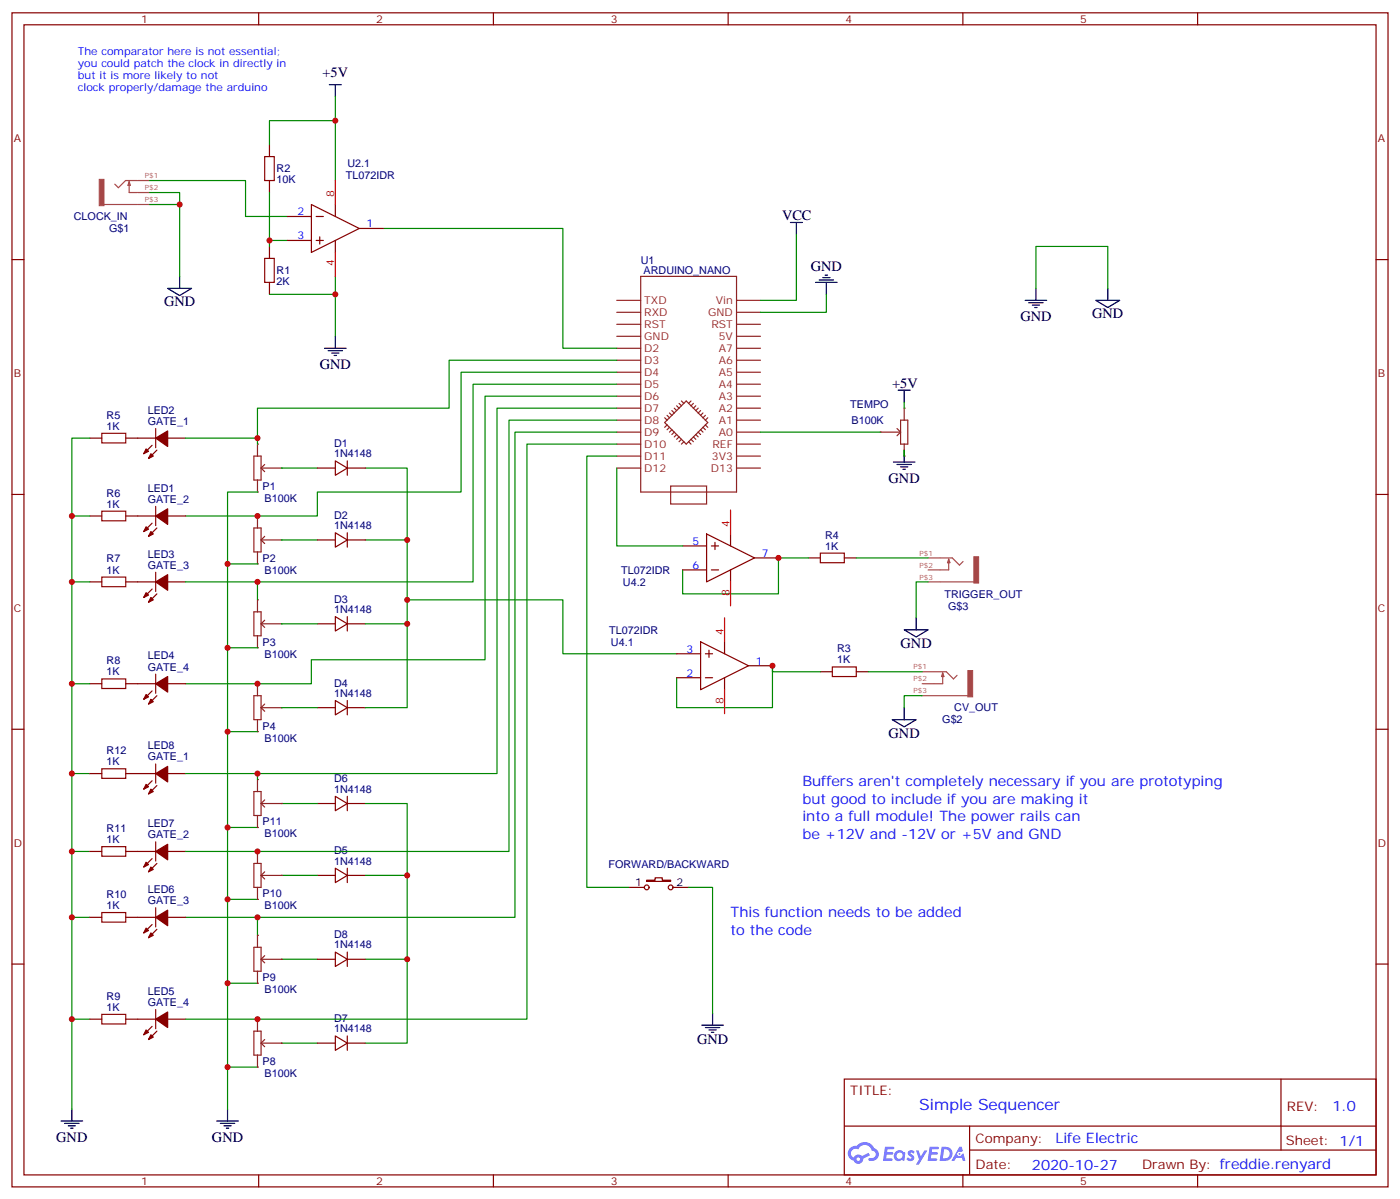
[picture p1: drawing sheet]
<svg xmlns="http://www.w3.org/2000/svg" width="412mm" height="353mm" viewBox="0 0 412 353" stroke-linecap="round" stroke-linejoin="round" font-family="sans-serif">
<g fill="none" stroke="#870000" stroke-width=".35">
<path d="M3.5 3.8h405.4v345.7h-405.4zM7.1 7.3h398.2v338.7h-398.2zM76.2 3.8v3.5M145.3 3.8v3.5M214.5 3.8v3.5M283.6 3.8v3.5M352.8 3.8v3.5M3.5 76.4h3.6M405.3 76.4h3.6M3.5 145.6h3.6M405.3 145.6h3.6M3.5 214.7h3.6"/>
<path d="M405.3 214.7h3.6M3.5 283.9h3.6M405.3 283.9h3.6M248.7 317.7h156.6v28.3h-156.6zM377.3 317.8v20.8M248.7 331.6h156.5M285.6 338.6h119.6M285.6 331.6v14.1M76.2 346v3.5M145.3 346v3.5M214.5 346v3.5M283.6 346v3.5"/>
<path d="M352.8 346v3.5"/>
</g>
<g fill="#5487ff">
<path d="M267.7 338.9a1.22 1.22 0 0 1 1.7 .3l-.4 .6a.47 .47 0 0 0-.3-.4 .47 .47 0 0 0-.5 .1l.1 .3a1.14 1.14 0 0 1 .8 1.7 1.14 1.14 0 0 1-1.9 0l-.2-.2 .5-.5 .7 .4a.29 .29 0 0 0 .3-.2 .29 .29 0 0 0-.2-.4 1.04 1.04 0 0 1-.6-1.7z"/>
<path d="M260.7 337.7h2.4l.3 .2-.2 .5h-1.8l-.1 .9h1.5l.3 .3-.3 .4h-1.6l-.2 1.1 1.7 .1 .2 .3-.2 .3h-2.6z"/>
<path d="M273.8 337.7h2.4l.3 .2-.1 .5h-1.8l-.2 .9h1.6l.3 .3-.4 .4h-1.6l-.1 1.1 1.7 .1 .2 .3-.2 .3h-2.6z"/>
<path d="M282.6 337.7h.7l.3 1.2-.6 .3a.69 .69 0 0 0-1 .3 .69 .69 0 0 0 .4 1 .69 .69 0 0 0 .9-.6l.5-.3 .6 2.2h-.8l-.2-.9h-1.8l-.5 .9h-.8z"/>
<path d="M269.8 338.8h.8l.6 1.8 1.1-1.8h.9l-2.6 4.2h-.8l.9-1.6z"/>
<path d="M277.4 337.7l-.6 4.1h1.3a2.11 2.11 0 0 0 2.5-2.1 2.11 2.11 0 0 0-2.5-2zM278.1 338.4a1.39 1.39 0 0 1 1.7 1.4 1.39 1.39 0 0 1-1.8 1.3h-.3z"/>
<path d="M263.7 339.3a1.54 1.54 0 0 0-.1 2.1 1.54 1.54 0 0 0 2.2 .2l.6 .2 .3-2.3-.2-.2-.4-.1a1.49 1.49 0 0 0-2.4 .1zM264 340.3a.94 .94 0 0 1 1.8 0 .94 .94 0 0 1-1.8 0z"/>
<path d="M250.4 338.1a2.18 2.18 0 0 0 1.1 3.7 1.44 1.44 0 0 0 1.6 .9 1.44 1.44 0 0 0 1.2-1.5l2-1-.5-.7-1.9 .9a1.47 1.47 0 0 0-2.4 .5 1.39 1.39 0 0 1-.7-2 1.39 1.39 0 0 1 2-.4 2.12 2.12 0 0 1 2.2-1.3 2.12 2.12 0 0 1 1.9 1.6 1.14 1.14 0 0 1 1.1 1.5 1.14 1.14 0 0 1-1.7 .7 .43 .43 0 0 0-.5 .3 .43 .43 0 0 0 .4 .5 1.98 1.98 0 0 0 2.5-1.2 1.98 1.98 0 0 0-1.2-2.5 3.1 3.1 0 0 0-5.3-.7l-.9 .1zM252.3 341.3a.55 .55 0 0 1 1.1 0 .55 .55 0 0 1-1.1 0z"/>
<circle cx="282.6" cy="339.8" r=".26"/>
</g>
<g fill="none" stroke="#8c2424" stroke-width=".35">
<path d="M181.7 99h7M181.7 95.5h7M181.7 92h7M181.7 88.4h7M188.7 81.4h28.3v63.5h-28.3zM217 99h7M217 95.5h7M217 92h7M217 88.4h7M181.7 116.7h7M181.7 113.1h7M181.7 109.6h7"/>
<path d="M181.7 106.1h7M181.7 102.6h7M199.3 119.5l.7 .7M200 118.8l.7 .7M200.7 118.1l.7 .7M203.6 118.1l-.8 .7M204.3 118.8l-.7 .7M205 119.5l-.7 .7M217 116.7h7M217 113.1h7M217 109.6h7M217 106.1h7"/>
<path d="M217 102.6h7M74.8 134.3h2.1v7.1h-2.1zM75.8 130.8v3.5M77.3 137.8h5.6M78 136.8l-1.1 1 1.1 1.1M181.7 134.3h7M181.7 130.8h7M181.7 127.2h7M181.7 123.7h7M181.7 120.2h7M181.7 137.8h7M195.8 124.4l6.3-6.3 6.4 6.3-6.4 6.4z"/>
<path d="M195.8 123l.7 .7M196.5 122.3l.7 .7M196.5 125.1l-.7 .7M197.2 125.8l-.7 .7M197.2 121.6l.7 .7M197.9 120.9l.7 .7M197.9 126.5l-.7 .7M198.6 120.2l.7 .7M198.6 127.2l-.7 .8M199.3 128l-.7 .7M200 128.7l-.7 .7M200.7 129.4l-.7 .7"/>
<path d="M201.4 130.1l-.7 .7M202.8 130.1l.8 .7M203.6 129.4l.7 .7M204.3 128.7l.7 .7M205 128l.7 .7M205.7 127.2l.7 .8M205.7 120.2l-.7 .7M206.4 126.5l.7 .7M206.4 120.9l-.7 .7M207.1 125.8l.7 .7M207.1 121.6l-.7 .7M207.8 125.1l.7 .7"/>
<path d="M207.8 122.3l-.7 .7M208.5 123l-.7 .7M217 134.3h7M217 130.8h7M217 127.2h7M217 123.7h7M217 120.2h7M217 137.8h7M75.8 141.4v3.5M197.6 143.1h10.5v5.3h-10.5z"/>
</g>
<path d="M38 53.5v3.2h2.5M38 53.5l.4 1.1h-.7zM40.5 53.2h-3.5l-2.1 2.1-1.1-1.1M40.6 56.7h3.5M40.6 53.2h3.5M30.6 60.2h9.9M40.6 60.2h3.5" fill="none" stroke="#a64a4a" stroke-width=".35"/>
<path d="M29.2 52.8h1.4v7.8h-1.4z" fill="#a64a4a" stroke="#a64a4a" stroke-width=".29"/>
<g fill="none" stroke="#008700" stroke-width=".35">
<path d="M98.8 35.5h-19.4v7.1M98.8 28.5v24.7M44.1 53.2h28.2v10.5h12.4M44.1 56.7h8.8v24.7M79.4 56.7v14.1M44.1 60.2h8.8M84.7 70.8h-5.3v1.8M112.9 67.3h52.9v35.3h15.9M234.6 69v19.4h-10.6M79.4 86.7h19.4M98.8 81.4v17.6M243.4 86.7v5.3h-19.4"/>
<path d="M227.5 196v12.4h-28.2v-8.8"/>
</g>
<path d="M97 24.9h3.5M98.8 24.9v3.6M232.8 65.5h3.6M234.6 65.5v3.5M49.4 84.9h7l-3.5 2.1zM52.9 81.4v3.5M240.2 83.1h6.4M241.3 82.4h4.2M242.4 81.7h2.1M243.1 81h.7M243.4 83.1v3.6" fill="none" stroke="#000" stroke-width=".35"/>
<path d="M78 46.1h2.8v7.1h-2.8zM78 76.1h2.8v7h-2.8z" fill="none" stroke="#a10000" stroke-width=".35"/>
<path d="M79.4 42.6v3.5M79.4 53.2v3.5M79.4 72.6v3.5M79.4 83.1v3.6" fill="none" stroke="#870000" stroke-width=".35"/>
<g fill="#8c2424">
<circle cx="75.8" cy="144.9" r=".18"/>
<circle cx="75.8" cy="130.8" r=".18"/>
<circle cx="82.9" cy="137.8" r=".18"/>
</g>
<path d="M74.8 155.5h2.1v7h-2.1zM75.8 151.9v3.6M77.3 159h5.6M78 157.9l-1.1 1.1 1.1 1.1M75.8 162.5v3.6" fill="none" stroke="#8c2424" stroke-width=".35"/>
<g fill="#8c2424">
<circle cx="75.8" cy="166.1" r=".18"/>
<circle cx="75.8" cy="151.9" r=".18"/>
<circle cx="82.9" cy="159" r=".18"/>
</g>
<path d="M75.8 176.6v3.6M74.8 180.2h2.1v7h-2.1zM75.8 187.2v3.5M77.3 183.7h5.6M78 182.6l-1.1 1.1 1.1 1" fill="none" stroke="#8c2424" stroke-width=".35"/>
<g fill="#8c2424">
<circle cx="75.8" cy="190.7" r=".18"/>
<circle cx="75.8" cy="176.6" r=".18"/>
<circle cx="82.9" cy="183.7" r=".18"/>
</g>
<path d="M74.8 204.9h2.1v7h-2.1zM75.8 201.3v3.6M75.8 211.9v3.5M77.3 208.4h5.6M78 207.3l-1.1 1.1 1.1 1" fill="none" stroke="#8c2424" stroke-width=".35"/>
<g fill="#8c2424">
<circle cx="75.8" cy="215.4" r=".18"/>
<circle cx="75.8" cy="201.3" r=".18"/>
<circle cx="82.9" cy="208.4" r=".18"/>
</g>
<path d="M238.1 164.3h3.6M248.7 164.3h3.5M93.5 183.7h5.3M98.8 181.6l3.5 2.1-3.5 2.1zM102.3 183.7h5.3M102.3 181.6v4.2M241.7 197.8h3.5M252.2 197.8h3.6M93.5 208.4h5.3M98.8 206.3l3.5 2.1-3.5 2.1zM102.3 206.3v4.2M102.3 208.4h5.3" fill="none" stroke="#870000" stroke-width=".35"/>
<g fill="none" stroke="#008700" stroke-width=".35">
<path d="M181.7 106.1h-49.4v14.1h-56.5v10.6M181.7 109.6h-45.9v35.3h-42.3v7h-38.8M181.7 113.1h-42.4v58.2h-63.5v5.3M181.7 116.7h-38.8v77.6h-51.2v7h-37M82.9 137.8h10.6M107.6 137.8h12.3v70.6h-12.3M75.8 144.9h-8.8v21.2h8.8M82.9 159h10.6M107.6 159h12.3M67 166.1v24.6h8.8M119.9 176.6h45.9v15.9h33.5M238.1 164.3h-8.8v10.6h-28.2v-7.1"/>
<path d="M252.2 164.3h21.2M273.4 171.3h-3.5v10.6M67 190.7v24.7h8.8M82.9 183.7h10.6M107.6 183.7h12.3M255.8 197.8h15.8M82.9 208.4h10.6M271.6 204.9h-5.3v3.5"/>
</g>
<path d="M241.7 162.9h7v2.8h-7zM245.2 196.4h7v2.8h-7z" fill="none" stroke="#a10000" stroke-width=".35"/>
<g fill="none" stroke="#a64a4a" stroke-width=".35">
<path d="M273.4 171.3h3.5M273.4 167.8h3.5M273.4 164.3h3.5M277 171.3h9.9M277 164.3h3.5l2.1 2.1 1.1-1.1M279.5 164.6v3.2h-2.5M279.5 164.6l.3 1.1h-.7zM271.6 197.8h3.5M275.2 197.8h3.6l2.1 2.1 1-1M277.7 198.2v3.1h-2.5M277.7 198.2l.3 1h-.7zM271.6 204.9h3.5"/>
<path d="M271.6 201.3h3.5M275.2 204.9h9.9"/>
</g>
<g fill="#a64a4a" stroke="#a64a4a" stroke-width=".29">
<path d="M285.1 197.4h1.4v7.8h-1.4z"/>
<path d="M286.9 163.9h1.4v7.8h-1.4z"/>
</g>
<path d="M266.3 185.5h7.1l-3.5 2.1zM269.9 181.9v3.6M262.8 211.9h7.1l-3.6 2.1zM266.3 208.4v3.5" fill="none" stroke="#000" stroke-width=".35"/>
<path d="M259.3 127.2h5.6M264.2 126.2l1.1 1-1.1 1.1M265.3 123.7h2.1v7.1h-2.1zM266.3 120.2v3.5M266.3 130.8v3.5" fill="none" stroke="#8c2424" stroke-width=".35"/>
<g fill="#8c2424">
<circle cx="266.3" cy="120.2" r=".18"/>
<circle cx="266.3" cy="134.3" r=".18"/>
<circle cx="259.3" cy="127.2" r=".18"/>
</g>
<g fill="none" stroke="#000" stroke-width=".35">
<path d="M98.8 99v3.6M302 88.4h6.3M303 89.1h4.3M304.1 89.9h2.1M304.8 90.6h.7M305.2 84.9v3.5M322.8 88.4h7l-3.5 2.2zM326.3 84.9v3.5M95.6 102.6h6.4M96.7 103.3h4.2M97.7 104h2.1M98.4 104.7h.7"/>
<path d="M264.6 114.9h3.5M266.3 114.9v3.5M263.2 136.1h6.3M264.2 136.8h4.3M265.3 137.5h2.1M266 138.2h.7M266.3 132.5v3.6M18 330.1h6.3M19 330.8h4.3M20.1 331.5h2.1M20.8 332.2h.7M21.2 326.6v3.5"/>
<path d="M63.9 330.1h6.3M64.9 330.8h4.2M66 331.5h2.1M66.7 332.2h.7M67 326.6v3.5"/>
</g>
<g fill="none" stroke="#008700" stroke-width=".35">
<path d="M305.2 84.9v-12.3h21.1v12.3M266.3 118.4v1.8M26.5 129h-5.3v72.3h5.3M54.7 129h21.1M224 127.2h35.3M266.3 132.5v1.8M21.2 151.9h5.3M21.2 171.3h5.3M54.7 171.3h21.1M227.5 196v1.8h14.2M21.2 201.3v26.5M26.5 227.8h-5.3v72.3h5.3"/>
<path d="M82.9 236.6h10.6M107.6 236.6h12.3v70.6h-12.3M21.2 250.7h5.3M75.8 243.7h-8.8v21.1h8.8M82.9 257.8h10.6M107.6 257.8h12.3M21.2 270.1h5.3M54.7 270.1h21.1v5.3M67 264.8v24.7h8.8M67 289.5v24.7h8.8M82.9 282.5h10.6M107.6 282.5h12.3"/>
<path d="M21.2 300.1v26.5M67 314.2v12.4M82.9 307.2h10.6"/>
</g>
<g fill="#870000" stroke="#870000" stroke-width=".35">
<path d="M43 132.2l.7 .7-1.4 .7z"/>
<path d="M44.4 133.6l.8 .7-1.5 .7z"/>
<path d="M45.9 129l3.5-2.1v4.6z"/>
<path d="M43 155.1l.7 .7-1.4 .7z"/>
<path d="M44.4 156.5l.8 .7-1.5 .7z"/>
<path d="M45.9 151.9l3.5-2.1v4.6z"/>
<path d="M43 174.5l.7 .7-1.4 .7z"/>
<path d="M44.4 175.9l.8 .7-1.5 .7z"/>
<path d="M45.9 171.3l3.5-2.1v4.6z"/>
<path d="M43 204.5l.7 .7-1.4 .7z"/>
<path d="M44.4 205.9l.8 .7-1.5 .7z"/>
<path d="M45.9 201.3l3.5-2.1v4.6z"/>
<path d="M43 303.3l.7 .7-1.4 .7z"/>
<path d="M44.4 304.7l.8 .7-1.5 .7z"/>
<path d="M45.9 300.1l3.5-2.1v4.6z"/>
<path d="M43 273.3l.7 .7-1.4 .7z"/>
<path d="M44.4 274.7l.8 .7-1.5 .7z"/>
<path d="M45.9 270.1l3.5-2.1v4.6z"/>
<path d="M43 253.9l.7 .7-1.4 .7z"/>
<path d="M44.4 255.3l.8 .7-1.5 .7z"/>
<path d="M45.9 250.7l3.5-2.1v4.6z"/>
<path d="M43 231l.7 .7-1.4 .7z"/>
<path d="M44.4 232.4l.8 .7-1.5 .7z"/>
<path d="M45.9 227.8l3.5-2.1v4.6z"/>
</g>
<g fill="none" stroke="#870000" stroke-width=".35">
<path d="M84.7 63.7h7M84.7 70.8h7M91.7 60.2l14.1 7.1-14.1 7zM93.1 63.7h2.1M93.1 70.8h2.1M94.2 69.7v2.2M98.8 60.2v3.5M98.8 70.8v3.5M105.8 67.3h7.1M26.5 129h3.5M37 129h8.9M44.8 131.1l-2.5 2.5"/>
<path d="M45.9 126.2v5.6M46.2 132.5l-2.5 2.5M49.4 129h5.3M93.5 137.8h5.3M98.8 135.7l3.5 2.1-3.5 2.1zM102.3 137.8h5.3M102.3 135.7v4.2M26.5 151.9h3.5M37 151.9h8.9M44.8 154.1l-2.5 2.4M45.9 149.1v5.7M46.2 155.5l-2.5 2.4"/>
<path d="M49.4 151.9h5.3M93.5 159h5.3M98.8 156.9l3.5 2.1-3.5 2.1zM102.3 156.9v4.2M102.3 159h5.3M208.1 157.2l14.1 7.1-14.1 7zM210.6 159.7v2.1M215.2 157.2v3.6M26.5 171.3h3.5M37 171.3h8.9M44.8 173.5l-2.5 2.4M45.9 168.5v5.7"/>
<path d="M46.2 174.9l-2.5 2.4M49.4 171.3h5.3M201.1 167.8h7M201.1 160.8h7M209.5 167.8h2.2M209.5 160.8h2.2M215.2 167.8v3.5M222.2 164.3h7.1M45.9 198.5v5.7M199.3 199.6h7.1M199.3 192.5h7.1M206.4 189l14.1 7-14.1 7.1z"/>
<path d="M207.8 199.6h2.1M207.8 192.5h2.1M208.8 191.5v2.1M213.4 189v3.5M213.4 199.6v3.5M220.5 196h7M26.5 201.3h3.5M37 201.3h8.9M44.8 203.4l-2.5 2.5M46.2 204.9l-2.5 2.4M49.4 201.3h5.3M26.5 227.8h3.5"/>
<path d="M37 227.8h8.9M44.8 229.9l-2.5 2.5M45.9 225v5.6M46.2 231.3l-2.5 2.5M49.4 227.8h5.3M93.5 236.6h5.3M98.8 234.5l3.5 2.1-3.5 2.1zM102.3 234.5v4.2M102.3 236.6h5.3M26.5 250.7h3.5M37 250.7h8.9M44.8 252.8l-2.5 2.5"/>
<path d="M45.9 247.9v5.6M46.2 254.2l-2.5 2.5M49.4 250.7h5.3M93.5 257.8h5.3M98.8 255.7l3.5 2.1-3.5 2.1zM102.3 255.7v4.2M102.3 257.8h5.3M26.5 270.1h3.5M37 270.1h8.9M44.8 272.2l-2.5 2.5M45.9 267.3v5.6M46.2 273.6l-2.5 2.5"/>
<path d="M49.4 270.1h5.3M45.9 297.3v5.6M93.5 282.5h5.3M98.8 280.4l3.5 2.1-3.5 2.1zM102.3 280.4v4.2M102.3 282.5h5.3M26.5 300.1h3.5M37 300.1h8.9M44.8 302.2l-2.5 2.5M46.2 303.6l-2.5 2.5M49.4 300.1h5.3M93.5 307.2h5.3"/>
<path d="M98.8 305l3.5 2.2-3.5 2.1zM102.3 305v4.3M102.3 307.2h5.3"/>
</g>
<path d="M30 127.6h7v2.8h-7zM30 150.5h7v2.9h-7zM30 169.9h7v2.9h-7zM30 199.9h7v2.8h-7zM30 226.4h7v2.8h-7zM30 249.3h7v2.8h-7zM30 268.7h7v2.8h-7zM30 298.7h7v2.8h-7z" fill="none" stroke="#a10000" stroke-width=".35"/>
<path d="M98.8 53.2v7M98.8 74.3v7.1M215.2 150.2v7M215.2 171.3v7.1M213.4 181.9v7.1M213.4 203.1v7" fill="none" stroke="#f00" stroke-width=".35"/>
<path d="M74.8 303.6h2.1v7.1h-2.1zM75.8 300.1v3.5M75.8 310.7v3.5M77.3 307.2h5.6M78 306.1l-1.1 1.1 1.1 1" fill="none" stroke="#8c2424" stroke-width=".35"/>
<g fill="#8c2424">
<circle cx="75.8" cy="314.2" r=".18"/>
<circle cx="75.8" cy="300.1" r=".18"/>
<circle cx="82.9" cy="307.2" r=".18"/>
</g>
<path d="M74.8 278.9h2.1v7.1h-2.1zM75.8 275.4v3.5M75.8 286v3.5M77.3 282.5h5.6M78 281.4l-1.1 1.1 1.1 1" fill="none" stroke="#8c2424" stroke-width=".35"/>
<g fill="#8c2424">
<circle cx="75.8" cy="289.5" r=".18"/>
<circle cx="75.8" cy="275.4" r=".18"/>
<circle cx="82.9" cy="282.5" r=".18"/>
</g>
<path d="M74.8 254.2h2.1v7.1h-2.1zM75.8 250.7v3.5M77.3 257.8h5.6M78 256.7l-1.1 1.1 1.1 1M75.8 261.3v3.5" fill="none" stroke="#8c2424" stroke-width=".35"/>
<g fill="#8c2424">
<circle cx="75.8" cy="264.8" r=".18"/>
<circle cx="75.8" cy="250.7" r=".18"/>
<circle cx="82.9" cy="257.8" r=".18"/>
</g>
<path d="M74.8 233.1h2.1v7h-2.1zM75.8 229.6v3.5M77.3 236.6h5.6M78 235.5l-1.1 1.1 1.1 1.1M75.8 240.1v3.6" fill="none" stroke="#8c2424" stroke-width=".35"/>
<g fill="#8c2424">
<circle cx="75.8" cy="243.7" r=".18"/>
<circle cx="75.8" cy="229.6" r=".18"/>
<circle cx="82.9" cy="236.6" r=".18"/>
</g>
<path d="M181.7 123.7h-31.8v127h-95.2M181.7 130.8h-26.5v169.3h-100.5M181.7 120.2h-35.3v107.6h-70.6M181.7 127.2h-30v142.9h-75.9M181.7 137.8v23h19.4M181.7 134.3h-8.8v127h12.3M67 215.4v28.3M54.7 227.8h21.1v1.8M202.8 261.3h7.1v37" fill="none" stroke="#008700" stroke-width=".35"/>
<g fill="none" stroke="#870000" stroke-width=".35">
<path d="M190.5 259.2h2.5v-.7h2.1v.7h2.5v.3h-7.1zM185.2 261.3h4.6M198.3 261.3h4.5"/>
<circle cx="190.5" cy="261.3" r=".71"/>
<circle cx="197.6" cy="261.3" r=".71"/>
</g>
<path d="M209.9 298.3v3.6M206.7 301.9h6.4M207.8 302.6h4.2M208.8 303.3h2.2M209.5 304h.8" fill="none" stroke="#000" stroke-width=".35"/>
<g fill="#c00">
<circle cx="79.4" cy="70.8" r=".88"/>
<circle cx="98.8" cy="35.5" r=".88"/>
<circle cx="98.8" cy="86.7" r=".88"/>
<circle cx="52.9" cy="60.2" r=".88"/>
<circle cx="119.9" cy="183.7" r=".88"/>
<circle cx="119.9" cy="159" r=".88"/>
<circle cx="119.9" cy="176.6" r=".88"/>
<circle cx="67" cy="166.1" r=".88"/>
<circle cx="67" cy="190.7" r=".88"/>
<circle cx="75.8" cy="129" r=".88"/>
<circle cx="75.8" cy="151.9" r=".88"/>
<circle cx="75.8" cy="171.3" r=".88"/>
<circle cx="75.8" cy="201.3" r=".88"/>
<circle cx="21.2" cy="171.3" r=".88"/>
<circle cx="21.2" cy="201.3" r=".88"/>
<circle cx="21.2" cy="151.9" r=".88"/>
<circle cx="229.3" cy="164.3" r=".88"/>
<circle cx="227.5" cy="196" r=".88"/>
<circle cx="21.2" cy="250.7" r=".88"/>
<circle cx="21.2" cy="300.1" r=".88"/>
<circle cx="21.2" cy="270.1" r=".88"/>
<circle cx="67" cy="314.2" r=".88"/>
<circle cx="67" cy="289.5" r=".88"/>
<circle cx="67" cy="264.8" r=".88"/>
<circle cx="119.9" cy="257.8" r=".88"/>
<circle cx="119.9" cy="282.5" r=".88"/>
<circle cx="21.2" cy="227.8" r=".88"/>
<circle cx="67" cy="215.4" r=".88"/>
<circle cx="67" cy="243.7" r=".88"/>
<circle cx="75.8" cy="227.8" r=".88"/>
<circle cx="75.8" cy="250.7" r=".88"/>
<circle cx="75.8" cy="270.1" r=".88"/>
<circle cx="75.8" cy="300.1" r=".88"/>
</g>
<text font-size="4.6" fill="#00f" x="270.8" y="326.8">Simple Sequencer</text>
<g font-size="4.2">
<text x="95" y="22.8">+5V</text>
<text x="230.4" y="64.8">VCC</text>
<text x="238.8" y="79.9">GND</text>
<text x="48.3" y="90.2">GND</text>
<text x="300.6" y="94.5">GND</text>
<text x="321.7" y="93.7">GND</text>
<text x="94.2" y="108.6">GND</text>
<text x="262.8" y="114.2">+5V</text>
<text x="261.8" y="142.1">GND</text>
<text x="265.3" y="190.7">GND</text>
<text x="261.8" y="217.2">GND</text>
<text x="205.3" y="307.5">GND</text>
<text x="16.6" y="336.1">GND</text>
<text x="62.4" y="336.1">GND</text>
</g>
<g font-size="4.2" fill="#00f">
<text x="236.4" y="231.3">Buffers aren't completely necessary if you are prototyping</text>
<text x="236.4" y="236.6">but good to include if you are making it</text>
<text x="236.4" y="241.9">into a full module! The power rails can</text>
<text x="236.4" y="247.2">be +12V and -12V or +5V and GND</text>
<text x="215.2" y="270.1">This function needs to be added</text>
<text x="215.2" y="275.4">to the code</text>
<text x="392.5" y="327">1.0</text>
<text x="310.9" y="336.6">Life Electric</text>
<text x="304" y="344.4">2020-10-27</text>
</g>
<g font-size="3.9" fill="#800">
<text x="250.5" y="322.3">TITLE:</text>
<text x="379.1" y="327">REV:</text>
<text x="287.4" y="336.5">Company:</text>
<text x="378.7" y="337.1">Sheet: 1/1</text>
<text x="287.4" y="344.2">Date:</text>
<text x="336.4" y="344.3">Drawn By: freddie.renyard</text>
</g>
<g font-size="3.2" fill="#800">
<text x="41.6" y="6.8">1</text>
<text x="110.8" y="6.8">2</text>
<text x="179.9" y="6.8">3</text>
<text x="249.1" y="6.8">4</text>
<text x="318.2" y="6.8">5</text>
<text x="4.1" y="41.9">A</text>
<text x="405.9" y="41.9">A</text>
<text x="4.1" y="111">B</text>
<text x="405.9" y="111">B</text>
<text x="4.1" y="180.2">C</text>
<text x="405.9" y="180.2">C</text>
<text x="4.1" y="249.3">D</text>
<text x="405.9" y="249.3">D</text>
<text x="41.6" y="349">1</text>
<text x="110.8" y="349">2</text>
<text x="179.9" y="349">3</text>
<text x="249.1" y="349">4</text>
<text x="318.2" y="349">5</text>
</g>
<g font-size="3.2" fill="#00f">
<text x="22.9" y="16.1">The comparator here is not essential;</text>
<text x="22.9" y="19.6">you could patch the clock in directly in</text>
<text x="22.9" y="23.2">but it is more likely to not</text>
<text x="22.9" y="26.7">clock properly/damage the arduino</text>
<text x="87.6" y="63.4">2</text>
<text x="87.6" y="70.4">3</text>
<text x="107.9" y="66.9">1</text>
<text x="204" y="160.4">5</text>
<text x="204" y="167.5">6</text>
<text x="224.4" y="163.9">7</text>
<text x="202.2" y="192.2">3</text>
<text x="222.6" y="195.7">1</text>
<text x="202.2" y="199.2">2</text>
</g>
<g font-size="3.2" fill="#000080">
<text x="81.5" y="54">10K</text>
<text x="81.5" y="50.8">R2</text>
<text x="101.9" y="52.6">TL072IDR</text>
<text x="102.4" y="49.1">U2.1</text>
<text x="21.8" y="64.9">CLOCK_IN</text>
<text x="32.2" y="68.4">G$1</text>
<text x="188.7" y="77.9">U1</text>
<text x="81.5" y="84">2K</text>
<text x="81.5" y="80.8">R1</text>
<text x="189.6" y="80.8">ARDUINO_NANO</text>
<text x="31.4" y="123.3">R5</text>
<text x="43.5" y="125.1">GATE_1</text>
<text x="43.5" y="121.9">LED2</text>
<text x="250.5" y="120.2">TEMPO</text>
<text x="250.8" y="124.8">B100K</text>
<text x="31.4" y="126.5">1K</text>
<text x="98.4" y="131.6">D1</text>
<text x="98.4" y="134.7">1N4148</text>
<text x="31.4" y="149.5">1K</text>
<text x="31.4" y="146.2">R6</text>
<text x="43.5" y="148.1">GATE_2</text>
<text x="43.5" y="144.8">LED1</text>
<text x="77.4" y="144.3">P1</text>
<text x="78" y="147.8">B100K</text>
<text x="98.4" y="155.8">1N4148</text>
<text x="98.4" y="152.8">D2</text>
<text x="243.1" y="161.8">1K</text>
<text x="243.1" y="158.6">R4</text>
<text x="31.4" y="165.6">R7</text>
<text x="43.5" y="167.5">GATE_3</text>
<text x="43.5" y="164.2">LED3</text>
<text x="77.4" y="165.4">P2</text>
<text x="31.4" y="168.9">1K</text>
<text x="78" y="169">B100K</text>
<text x="183" y="168.9">TL072IDR</text>
<text x="183.5" y="172.4">U4.2</text>
<text x="98.4" y="177.5">D3</text>
<text x="278.2" y="176.1">TRIGGER_OUT</text>
<text x="279.3" y="179.5">G$3</text>
<text x="98.4" y="180.5">1N4148</text>
<text x="77.4" y="190.1">P3</text>
<text x="179.5" y="186.6">TL072IDR</text>
<text x="180" y="190.1">U4.1</text>
<text x="31.4" y="195.6">R8</text>
<text x="43.5" y="197.4">GATE_4</text>
<text x="43.5" y="194.2">LED4</text>
<text x="78" y="193.7">B100K</text>
<text x="246.6" y="195.3">1K</text>
<text x="246.6" y="192.1">R3</text>
<text x="31.4" y="198.9">1K</text>
<text x="98.4" y="202.2">D4</text>
<text x="98.4" y="205.2">1N4148</text>
<text x="281.1" y="209.5">CV_OUT</text>
<text x="77.4" y="214.8">P4</text>
<text x="277.6" y="213">G$2</text>
<text x="43.5" y="220.7">LED8</text>
<text x="78" y="218.3">B100K</text>
<text x="31.4" y="225.3">1K</text>
<text x="31.4" y="222.1">R12</text>
<text x="43.5" y="223.9">GATE_1</text>
<text x="98.4" y="233.4">1N4148</text>
<text x="98.4" y="230.4">D6</text>
<text x="31.4" y="245">R11</text>
<text x="43.5" y="243.6">LED7</text>
<text x="77.4" y="243">P11</text>
<text x="31.4" y="248.2">1K</text>
<text x="43.5" y="246.8">GATE_2</text>
<text x="78" y="246.6">B100K</text>
<text x="98.4" y="251.5">D5</text>
<text x="98.4" y="254.6">1N4148</text>
<text x="179.2" y="255.5">FORWARD/BACKWARD</text>
<text x="43.5" y="263">LED6</text>
<text x="31.4" y="267.7">1K</text>
<text x="31.4" y="264.4">R10</text>
<text x="43.5" y="266.2">GATE_3</text>
<text x="77.4" y="264.2">P10</text>
<text x="78" y="267.7">B100K</text>
<text x="98.4" y="279.3">1N4148</text>
<text x="98.4" y="276.2">D8</text>
<text x="43.5" y="293">LED5</text>
<text x="77.4" y="288.9">P9</text>
<text x="78" y="292.4">B100K</text>
<text x="31.4" y="297.6">1K</text>
<text x="31.4" y="294.4">R9</text>
<text x="43.5" y="296.2">GATE_4</text>
<text x="98.4" y="304">1N4148</text>
<text x="98.4" y="300.9">D7</text>
<text x="77.4" y="313.6">P8</text>
<text x="78" y="317.1">B100K</text>
</g>
<g font-size="3.2" fill="#f00">
<text x="98.4" y="58.1" transform="rotate(-90 98.4 58.1)">8</text>
<text x="98.4" y="78.5" transform="rotate(-90 98.4 78.5)">4</text>
<text x="214.8" y="155.1" transform="rotate(-90 214.8 155.1)">4</text>
<text x="214.8" y="175.5" transform="rotate(-90 214.8 175.5)">8</text>
<text x="213.1" y="186.9" transform="rotate(-90 213.1 186.9)">4</text>
<text x="213.1" y="207.2" transform="rotate(-90 213.1 207.2)">8</text>
</g>
<g font-size="3.2" fill="#8d2323">
<text x="189.8" y="89.5">TXD</text>
<text x="210.9" y="89.5">Vin</text>
<text x="189.8" y="93">RXD</text>
<text x="208.6" y="93">GND</text>
<text x="189.8" y="100.1">GND</text>
<text x="189.8" y="96.6">RST</text>
<text x="209.6" y="96.6">RST</text>
<text x="211.7" y="100.1">5V</text>
<text x="189.8" y="107.1">D3</text>
<text x="189.8" y="103.6">D2</text>
<text x="211.7" y="103.6">A7</text>
<text x="211.7" y="107.1">A6</text>
<text x="189.8" y="110.7">D4</text>
<text x="211.7" y="110.7">A5</text>
<text x="189.8" y="117.7">D6</text>
<text x="189.8" y="114.2">D5</text>
<text x="211.7" y="114.2">A4</text>
<text x="211.7" y="117.7">A3</text>
<text x="189.8" y="124.8">D8</text>
<text x="189.8" y="121.2">D7</text>
<text x="211.7" y="121.2">A2</text>
<text x="211.7" y="124.8">A1</text>
<text x="189.8" y="131.8">D10</text>
<text x="189.8" y="128.3">D9</text>
<text x="209.9" y="131.8">REF</text>
<text x="211.7" y="128.3">A0</text>
<text x="189.8" y="135.4">D11</text>
<text x="209.7" y="135.4">3V3</text>
<text x="189.8" y="138.9">D12</text>
<text x="209.4" y="138.9">D13</text>
</g>
<g font-size="3.2">
<text x="187.1" y="260.9">1</text>
<text x="199.3" y="260.9">2</text>
</g>
<g font-size="2.1" fill="#a54b4b">
<text x="42.7" y="52.5">P$1</text>
<text x="42.7" y="59.5">P$3</text>
<text x="42.7" y="56">P$2</text>
<text x="270.9" y="163.6">P$1</text>
<text x="270.9" y="167.1">P$2</text>
<text x="270.9" y="170.6">P$3</text>
<text x="269.1" y="197.1">P$1</text>
<text x="269.1" y="200.6">P$2</text>
<text x="269.1" y="204.2">P$3</text>
</g>
</svg>
